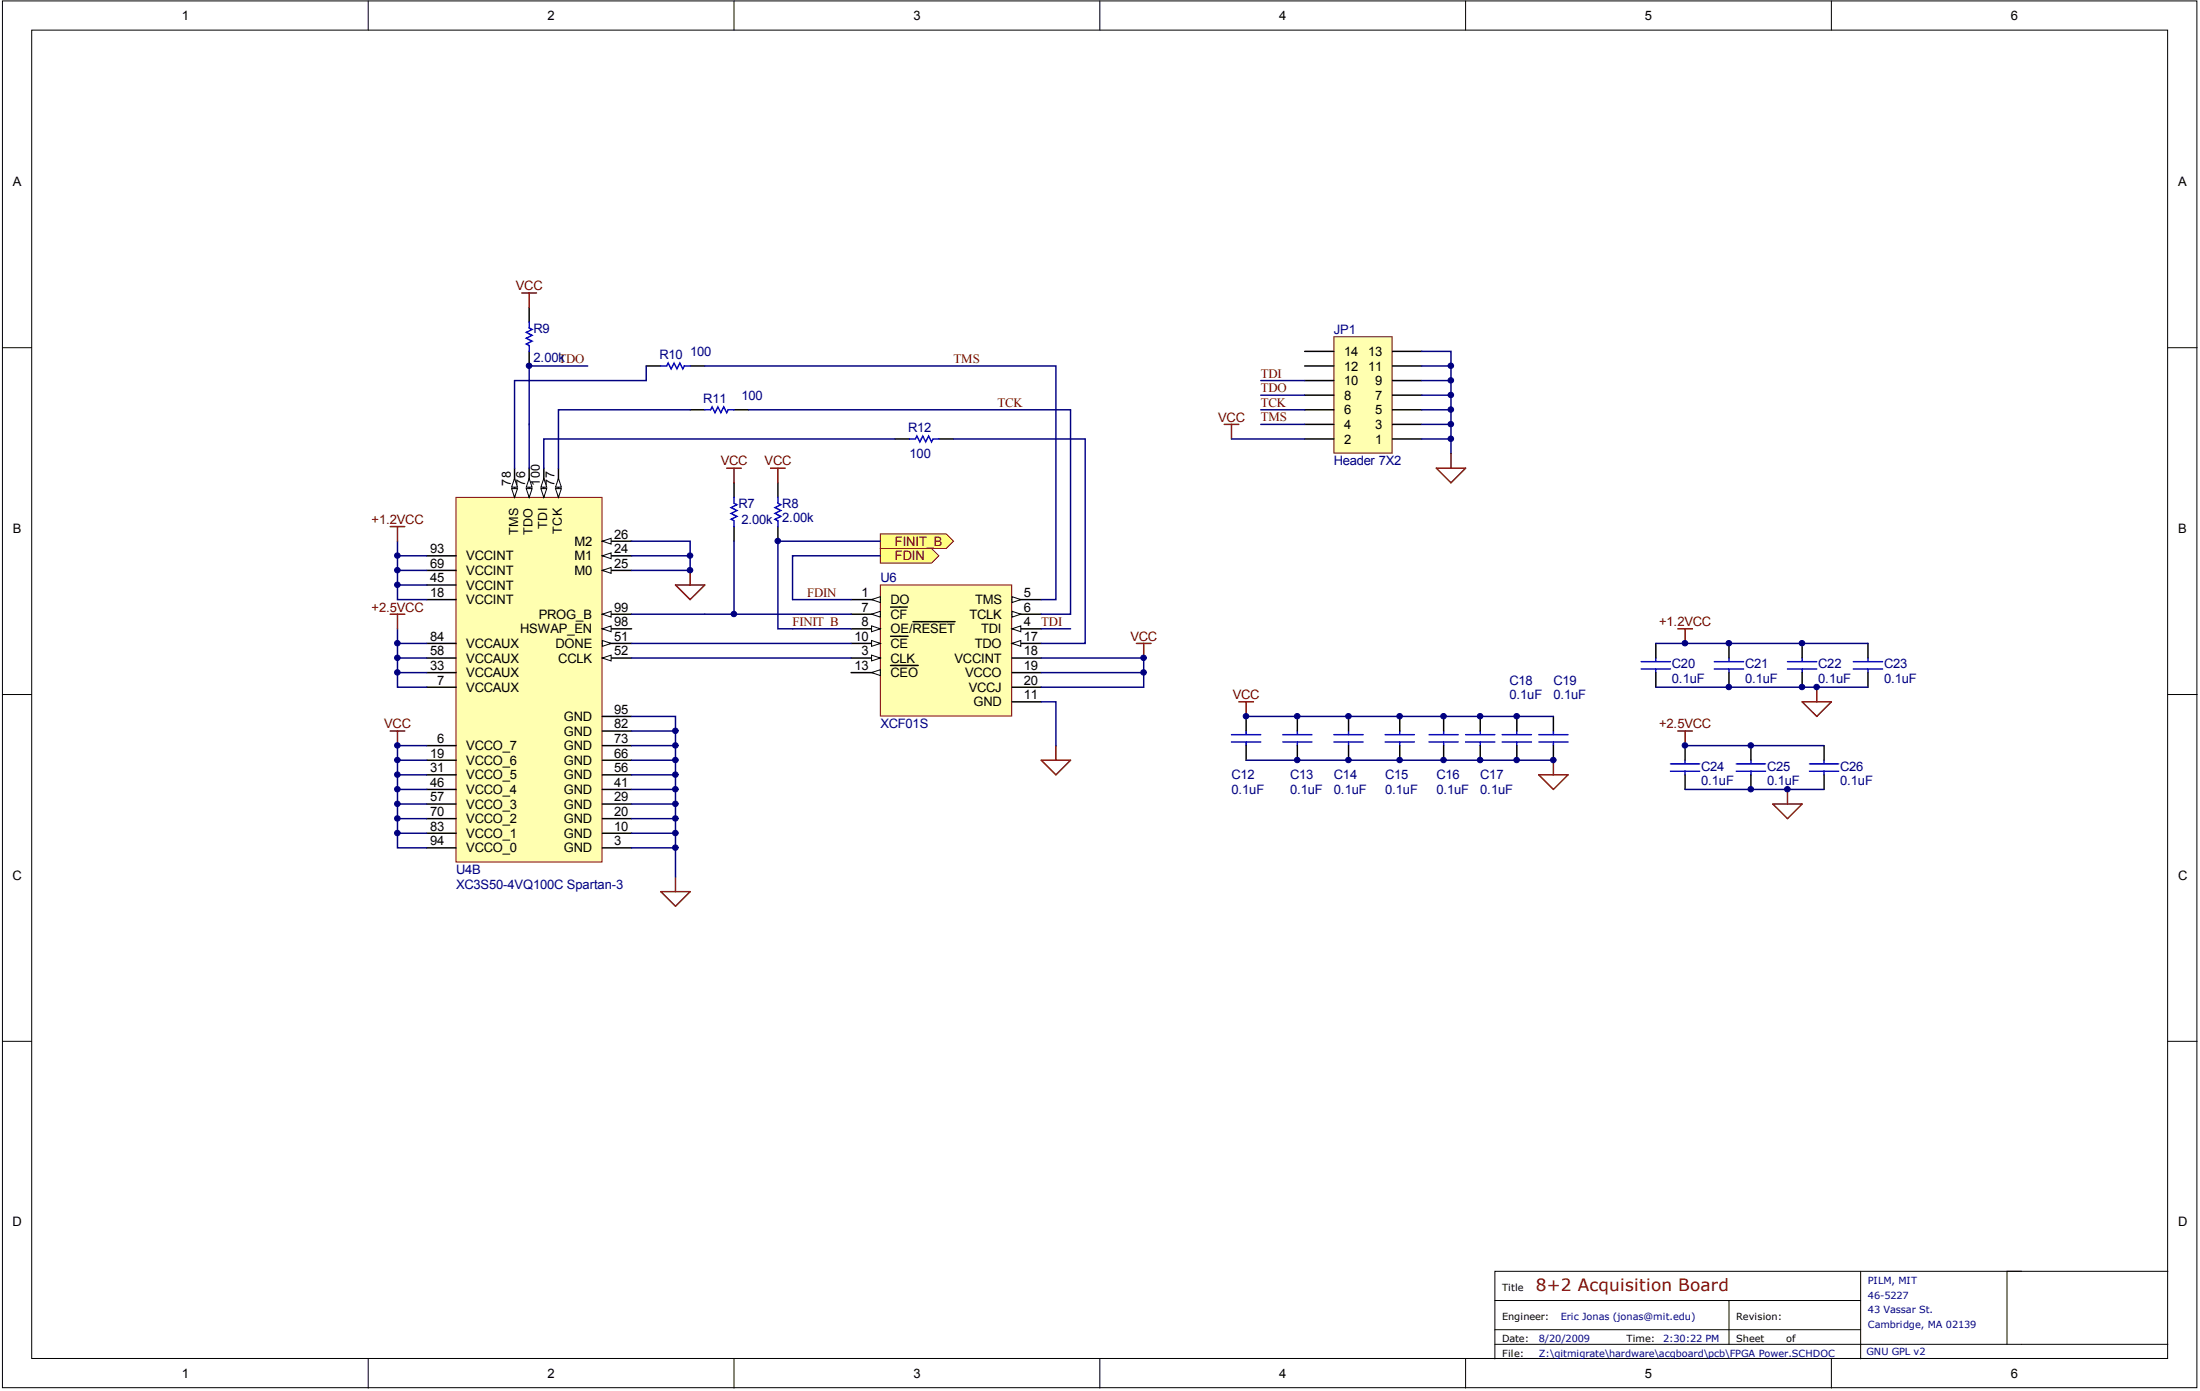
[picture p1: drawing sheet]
<svg xmlns="http://www.w3.org/2000/svg" width="275mm" height="174mm" viewBox="0 0 275 174" stroke-linecap="round" stroke-linejoin="round" font-family="sans-serif">
<g fill="#fff" stroke="#000" stroke-width=".13">
<path d="M.3 .1h274.5v173.4h-274.5z"/>
<path d="M4 3.8h267.1v166.1h-267.1z"/>
</g>
<g fill="none" stroke="#000" stroke-width=".13">
<path d="M46.1 .1v3.7M91.8 .1v3.7M137.6 .1v3.7M183.3 .1v3.7M229.1 .1v3.7M.3 43.5h3.7M271.2 43.5h3.6M.3 86.8h3.7M271.2 86.8h3.6M.3 130.2h3.7M271.2 130.2h3.6M232.7 159v10.9"/>
<path d="M252.9 159h-65.9v10.9M271.2 159h-20.2v9.1M46.1 169.9v3.7M91.8 169.9v3.7M137.6 169.9v3.7M183.3 169.9v3.7M187 162.6h45.7M187 168.1h84.2M187 166.3h45.7M216.3 162.6v5.5M229.1 169.9v3.7"/>
</g>
<path d="M82.7 111.5h3.6l-1.8 1.8zM84.5 109.7v1.8" fill="none" stroke="#800000" stroke-width=".18"/>
<path d="M57 62.2h18.3v45.6h-18.3z" fill="#ffffb0" stroke="#800000" stroke-width=".13"/>
<g fill="none" stroke="#000" stroke-width=".18">
<path d="M53.4 75h3.6M53.4 73.1h3.6M53.4 71.3h3.6M53.4 69.5h3.6M53.4 98.7h3.6M53.4 96.9h3.6M53.4 95.1h3.6M53.4 93.2h3.6M53.4 85.9h3.6M53.4 84.1h3.6M53.4 82.3h3.6M53.4 80.4h3.6"/>
<path d="M75.3 98.7h3.7M75.3 96.9h3.7M75.3 95.1h3.7M75.3 93.2h3.7M75.3 91.4h3.7M75.3 89.6h3.7M75.3 82.3h3.7M53.4 106h3.6M53.4 104.2h3.6M53.4 102.4h3.6M53.4 100.5h3.6M75.3 106h3.7"/>
<path d="M75.3 104.2h3.7M75.3 102.4h3.7M75.3 100.5h3.7"/>
</g>
<path d="M75.3 82.3l1.1-.4v.7z" fill="#fff" stroke="#000" stroke-width=".13"/>
<path d="M75.3 80.4h3.7" fill="none" stroke="#000" stroke-width=".18"/>
<path d="M75.3 80.1l1.1 .3-1.1 .4z" fill="#fff" stroke="#000" stroke-width=".13"/>
<path d="M75.3 78.6h3.7" fill="none" stroke="#000" stroke-width=".18"/>
<path d="M75.3 78.6l1.1-.3v.7z" fill="#fff" stroke="#000" stroke-width=".13"/>
<path d="M75.3 71.3h3.7" fill="none" stroke="#000" stroke-width=".18"/>
<path d="M75.3 71.3l1.1-.3v.7z" fill="#fff" stroke="#000" stroke-width=".13"/>
<path d="M75.3 69.5h3.7" fill="none" stroke="#000" stroke-width=".18"/>
<path d="M75.3 69.5l1.1-.4v.8z" fill="#fff" stroke="#000" stroke-width=".13"/>
<path d="M75.3 67.7h3.7" fill="none" stroke="#000" stroke-width=".18"/>
<path d="M75.3 67.7l1.1-.4v.7z" fill="#fff" stroke="#000" stroke-width=".13"/>
<path d="M75.3 76.8h3.7" fill="none" stroke="#000" stroke-width=".18"/>
<path d="M75.3 76.8l1.1-.4v.8z" fill="#fff" stroke="#000" stroke-width=".13"/>
<path d="M69.8 58.5v3.7" fill="none" stroke="#000" stroke-width=".18"/>
<g fill="#fff" stroke="#000" stroke-width=".13">
<path d="M69.5 61.1h.7l-.4 1.1z"/>
<path d="M69.8 59.8l.4 1.1h-.7z"/>
</g>
<path d="M68 58.5v3.7" fill="none" stroke="#000" stroke-width=".18"/>
<g fill="#fff" stroke="#000" stroke-width=".13">
<path d="M67.7 61.1h.7l-.4 1.1z"/>
<path d="M68 59.8l.4 1.1h-.7z"/>
</g>
<path d="M66.2 58.5v3.7" fill="none" stroke="#000" stroke-width=".18"/>
<g fill="#fff" stroke="#000" stroke-width=".13">
<path d="M65.8 61.1h.8l-.4 1.1z"/>
<path d="M66.2 59.8l.4 1.1h-.8z"/>
</g>
<path d="M64.4 58.5v3.7" fill="none" stroke="#000" stroke-width=".18"/>
<g fill="#fff" stroke="#000" stroke-width=".13">
<path d="M64 61.1h.7l-.3 1.1z"/>
<path d="M64.4 59.8l.3 1.1h-.7z"/>
</g>
<g fill="none" stroke="#000080" stroke-width=".18">
<path d="M49.7 67.7v7.3h3.7M49.7 78.6v7.3h3.7M49.7 69.5h3.7M49.7 71.3h3.7M49.7 73.1h3.7M49.7 98.7h3.7M49.7 96.9h3.7M49.7 95.1h3.7M49.7 80.4h3.7M49.7 82.3h3.7M49.7 84.1h3.7M53.4 93.2h-3.7v12.8h3.7"/>
<path d="M79 89.6h5.5v20.1M79 98.7h5.5M79 96.9h5.5M79 95.1h5.5M79 93.2h5.5M79 91.4h5.5M49.7 104.2h3.7M49.7 102.4h3.7M49.7 100.5h3.7M79 106h5.5M79 104.2h5.5M79 102.4h5.5"/>
<path d="M79 100.5h5.5"/>
</g>
<path d="M48.8 76.8h1.8M48.8 65.8h1.8M49.7 65.8v1.9M49.7 76.8v1.8M48.8 91.4h1.8M49.7 91.4v1.8" fill="none" stroke="#800000" stroke-width=".18"/>
<path d="M110.1 73.1h16.4v16.4h-16.4z" fill="#ffffb0" stroke="#800000" stroke-width=".13"/>
<path d="M106.4 75h3.7" fill="none" stroke="#000" stroke-width=".18"/>
<path d="M109 75l1.1-.4v.7z" fill="#fff" stroke="#000" stroke-width=".13"/>
<path d="M106.4 82.3h3.7" fill="none" stroke="#000" stroke-width=".18"/>
<path d="M109 81.9l1.1 .4-1.1 .3z" fill="#fff" stroke="#000" stroke-width=".13"/>
<path d="M106.4 78.6h3.7" fill="none" stroke="#000" stroke-width=".18"/>
<path d="M109 78.3l1.1 .3-1.1 .4z" fill="#fff" stroke="#000" stroke-width=".13"/>
<path d="M114.2 77.7h5.3M106.4 80.4h3.7" fill="none" stroke="#000" stroke-width=".18"/>
<path d="M109 80.1l1.1 .3-1.1 .4z" fill="#fff" stroke="#000" stroke-width=".13"/>
<path d="M106.4 76.8h3.7M111.4 79.6h2.2" fill="none" stroke="#000" stroke-width=".18"/>
<path d="M109 76.8l1.1-.4v.8z" fill="#fff" stroke="#000" stroke-width=".13"/>
<path d="M111.4 75.9h2.1M106.4 84.1h3.7" fill="none" stroke="#000" stroke-width=".18"/>
<path d="M109 84.1l1.1-.4v.8z" fill="#fff" stroke="#000" stroke-width=".13"/>
<path d="M126.6 75h3.6M111.4 83.2h3.4" fill="none" stroke="#000" stroke-width=".18"/>
<path d="M126.6 74.6l1.1 .4-1.1 .3z" fill="#fff" stroke="#000" stroke-width=".13"/>
<path d="M126.6 76.8h3.6" fill="none" stroke="#000" stroke-width=".18"/>
<path d="M126.6 76.4l1.1 .4-1.1 .4z" fill="#fff" stroke="#000" stroke-width=".13"/>
<path d="M126.6 78.6h3.6" fill="none" stroke="#000" stroke-width=".18"/>
<path d="M126.6 78.6l1.1-.3v.7z" fill="#fff" stroke="#000" stroke-width=".13"/>
<path d="M126.6 80.4h3.6" fill="none" stroke="#000" stroke-width=".18"/>
<path d="M126.6 80.4l1.1-.3v.7z" fill="#fff" stroke="#000" stroke-width=".13"/>
<path d="M91.8 60.4v1.8M91.8 65.8v1.9M97.3 60.4v1.8M97.3 65.8v1.9M126.6 82.3h3.6M126.6 84.1h3.6M126.6 85.9h3.6M126.6 87.8h3.6" fill="none" stroke="#000" stroke-width=".18"/>
<path d="M90.9 58.5h1.8M91.8 58.5v1.9M96.4 58.5h1.8M97.3 58.5v1.9M84.5 73.1h3.6l-1.8 1.9zM86.3 71.3v1.8M130.2 95.1h3.7l-1.8 1.8zM132.1 93.2v1.9M142.1 80.4h1.9M143 80.4v1.9" fill="none" stroke="#800000" stroke-width=".18"/>
<path d="M79 67.7h7.3v3.6h-7.3M79 76.8h27.4M79 69.5h7.3M91.8 67.7v9.1M99.1 75h7.3M99.1 78.6h7.3M79 80.4h27.4M79 82.3h27.4M130.2 87.8h1.9v5.4" fill="none" stroke="#000080" stroke-width=".18"/>
<path d="M91.8 62.2v.7l.4 .2-.8 .4 .8 .3-.8 .4 .8 .4-.8 .3 .4 .2v.7M97.3 62.2v.7l.4 .2-.8 .4 .8 .3-.8 .4 .8 .4-.8 .3 .4 .2v.7" fill="none" stroke="#00f" stroke-width=".18"/>
<path d="M166.8 42.1h7.3v14.6h-7.3z" fill="#ffffb0" stroke="#800000" stroke-width=".13"/>
<g fill="none" stroke="#000" stroke-width=".18">
<path d="M66.2 38.5v1.8M66.2 43.9v1.9M80.8 45.8h1.9M86.3 51.2h1.8M86.3 45.8h1.8M91.8 51.2h1.8M111.9 54.9h1.9M117.4 54.9h1.9M163.2 54.9h3.6M163.2 53.1h3.6M163.2 51.2h3.6M163.2 49.4h3.6"/>
<path d="M163.2 47.6h3.6M163.2 45.8h3.6M163.2 43.9h3.6M174.2 54.9h3.6M174.2 53.1h3.6M174.2 51.2h3.6M174.2 49.4h3.6M174.2 47.6h3.6M174.2 45.8h3.6M174.2 43.9h3.6M155.9 89.6v1.8M155.9 93.2v1.9"/>
<path d="M162.3 89.6v1.8M162.3 93.2v1.9M168.7 89.6v1.8M168.7 93.2v1.9M175.1 89.6v1.8M175.1 93.2v1.9M180.6 89.6v1.8M180.6 93.2v1.9M185.1 89.6v1.8M185.1 93.2v1.9M189.7 89.6v1.8M189.7 93.2v1.9"/>
<path d="M194.3 89.6v1.8M194.3 93.2v1.9M207.1 80.4v1.9M207.1 84.1v1.8M210.8 93.2v1.9M210.8 96.9v1.8M216.3 80.4v1.9M216.3 84.1v1.8M219 93.2v1.9M219 96.9v1.8M225.4 80.4v1.9M225.4 84.1v1.8"/>
<path d="M228.1 93.2v1.9M228.1 96.9v1.8M233.6 80.4v1.9M233.6 84.1v1.8"/>
</g>
<g fill="none" stroke="#000080" stroke-width=".18">
<path d="M73.5 45.8h-7.3v12.7M80.8 45.8v1.8h-16.4v10.9M86.3 51.2h-16.5v7.3M88.1 45.8h44v29.2h-1.9M93.6 51.2h40.3v25.6h-3.7M111.9 54.9h-43.9v3.6M119.3 54.9h16.4v25.5h-5.5M157.7 53.1h5.5M157.7 51.2h5.5M157.7 49.4h5.5M157.7 47.6h5.5M177.8 43.9h3.7v12.8"/>
<path d="M177.8 54.9h3.7M177.8 53.1h3.7M177.8 51.2h3.7M177.8 49.4h3.7M177.8 47.6h3.7M177.8 45.8h3.7M130.2 78.6h3.7M143 84.1v1.8h-12.8M155.9 95.1h38.4M155.9 89.6h38.4"/>
</g>
<g fill="none" stroke="#800000" stroke-width=".18">
<path d="M65.3 36.6h1.8M66.2 36.6v1.9M153.1 53.1h1.8M154 53.1v1.8M179.7 58.5h3.6l-1.8 1.9zM181.5 56.7v1.8M209.8 78.6h1.9M210.8 78.6v1.8M154.9 87.8h1.9M155.9 87.8v1.8M192.5 96.9h3.6l-1.8 1.8zM194.3 95.1v1.8"/>
<path d="M209.8 91.4h1.9M210.8 91.4v1.8M223.6 98.7v1.8M225.4 87.8h3.7l-1.9 1.8zM227.2 85.9v1.9M221.7 100.5h3.7l-1.8 1.9z"/>
</g>
<g fill="none" stroke="#00f" stroke-width=".18">
<path d="M66.2 40.3v.7l.4 .2-.8 .4 .8 .3-.8 .4 .8 .4-.8 .3 .4 .2v.7M82.7 45.8h.7l.2-.4 .3 .7 .4-.7 .4 .7 .3-.7 .4 .7 .2-.3h.7M88.1 51.2h.8l.2-.3 .3 .7 .4-.7 .4 .7 .3-.7 .4 .7 .2-.4h.7M113.8 54.9h.7l.2-.4 .3 .8 .4-.8 .4 .8 .3-.8 .4 .8 .2-.4h.7M154 91.9h3.7M154 92.8h3.7M155.9 91.4v.5M155.9 92.8v.4M160.4 91.9h3.7M160.4 92.8h3.7M162.3 91.4v.5M162.3 92.8v.4"/>
<path d="M166.8 91.9h3.7M166.8 92.8h3.7M168.7 91.4v.5M168.7 92.8v.4M173.2 91.9h3.7M173.2 92.8h3.7M175.1 91.4v.5M175.1 92.8v.4M178.7 91.9h3.7M178.7 92.8h3.7M180.6 91.4v.5M180.6 92.8v.4"/>
<path d="M183.3 91.9h3.7M183.3 92.8h3.7M185.1 91.4v.5M185.1 92.8v.4M187.9 91.9h3.6M187.9 92.8h3.6M189.7 91.4v.5M189.7 92.8v.4M192.5 91.9h3.6M192.5 92.8h3.6M194.3 91.4v.5M194.3 92.8v.4"/>
<path d="M205.3 82.7h3.6M205.3 83.6h3.6M207.1 82.3v.4M207.1 83.6v.5M208.9 95.5h3.7M208.9 96.4h3.7M210.8 95.1v.4M210.8 96.4v.5M214.4 82.7h3.7M214.4 83.6h3.7M216.3 82.3v.4M216.3 83.6v.5"/>
<path d="M217.2 95.5h3.6M217.2 96.4h3.6M219 95.1v.4M219 96.4v.5M223.6 82.7h3.6M223.6 83.6h3.6M225.4 82.3v.4M225.4 83.6v.5M226.3 95.5h3.7M226.3 96.4h3.7M228.1 95.1v.4M228.1 96.4v.5"/>
<path d="M231.8 82.7h3.7M231.8 83.6h3.7M233.6 82.3v.4M233.6 83.6v.5"/>
</g>
<g fill="#ffff80" stroke="#800000" stroke-width=".13">
<path d="M110.1 68.6h6.4l.9 .9-.9 .9h-6.4z" fill-rule="evenodd"/>
<path d="M110.1 66.8h8.2l1 .9-1 .9h-8.2z" fill-rule="evenodd"/>
</g>
<path d="M154 54.9h9.2M110.1 69.5h-11v5.5M110.1 67.7h-12.8v10.9h1.8M130.2 82.3h12.8v1.8h-12.8M207.1 80.4h26.5M207.1 85.9h26.5M210.8 93.2h17.3M210.8 98.7h17.3" fill="none" stroke="#000080" stroke-width=".18"/>
<g fill="#000080" stroke="#000080" stroke-width=".13">
<circle cx="49.7" cy="104.2" r=".34"/>
<circle cx="49.7" cy="102.3" r=".34"/>
<circle cx="49.7" cy="100.5" r=".34"/>
<circle cx="49.7" cy="98.7" r=".34"/>
<circle cx="49.7" cy="96.9" r=".34"/>
<circle cx="49.7" cy="95" r=".34"/>
<circle cx="49.7" cy="93.2" r=".34"/>
<circle cx="49.7" cy="84.1" r=".34"/>
<circle cx="49.7" cy="82.2" r=".34"/>
<circle cx="49.7" cy="80.4" r=".34"/>
<circle cx="49.7" cy="73.1" r=".34"/>
<circle cx="49.7" cy="71.3" r=".34"/>
<circle cx="49.7" cy="69.5" r=".34"/>
<circle cx="66.2" cy="45.7" r=".34"/>
<circle cx="84.5" cy="106" r=".34"/>
<circle cx="84.5" cy="104.2" r=".34"/>
<circle cx="84.5" cy="102.3" r=".34"/>
<circle cx="84.5" cy="100.5" r=".34"/>
<circle cx="84.5" cy="98.7" r=".34"/>
<circle cx="84.5" cy="96.9" r=".34"/>
<circle cx="84.5" cy="95" r=".34"/>
<circle cx="84.5" cy="93.2" r=".34"/>
<circle cx="84.5" cy="91.4" r=".34"/>
<circle cx="86.3" cy="71.3" r=".34"/>
<circle cx="86.3" cy="69.5" r=".34"/>
<circle cx="91.8" cy="76.8" r=".34"/>
<circle cx="97.3" cy="67.6" r=".34"/>
<circle cx="143" cy="84.1" r=".34"/>
<circle cx="143" cy="82.2" r=".34"/>
<circle cx="155.8" cy="89.5" r=".34"/>
<circle cx="162.3" cy="95" r=".34"/>
<circle cx="162.3" cy="89.5" r=".34"/>
<circle cx="168.7" cy="95" r=".34"/>
<circle cx="168.7" cy="89.5" r=".34"/>
<circle cx="175.1" cy="95" r=".34"/>
<circle cx="175.1" cy="89.5" r=".34"/>
<circle cx="180.6" cy="95" r=".34"/>
<circle cx="180.6" cy="89.5" r=".34"/>
<circle cx="181.5" cy="54.9" r=".34"/>
<circle cx="181.5" cy="53" r=".34"/>
<circle cx="181.5" cy="51.2" r=".34"/>
<circle cx="181.5" cy="49.4" r=".34"/>
<circle cx="181.5" cy="47.6" r=".34"/>
<circle cx="181.5" cy="45.7" r=".34"/>
<circle cx="185.1" cy="95" r=".34"/>
<circle cx="185.1" cy="89.5" r=".34"/>
<circle cx="189.7" cy="95" r=".34"/>
<circle cx="189.7" cy="89.5" r=".34"/>
<circle cx="194.3" cy="95" r=".34"/>
<circle cx="210.7" cy="93.2" r=".34"/>
<circle cx="210.7" cy="80.4" r=".34"/>
<circle cx="216.2" cy="85.9" r=".34"/>
<circle cx="216.2" cy="80.4" r=".34"/>
<circle cx="219" cy="98.7" r=".34"/>
<circle cx="219" cy="93.2" r=".34"/>
<circle cx="223.6" cy="98.7" r=".34"/>
<circle cx="225.4" cy="85.9" r=".34"/>
<circle cx="225.4" cy="80.4" r=".34"/>
<circle cx="227.2" cy="85.9" r=".34"/>
</g>
<text font-size="2.1" fill="#800000" x="192.1" y="161.4">8+2 Acquisition Board</text>
<g font-size="1.6">
<text x="22.7" y="2.5">1</text>
<text x="68.5" y="2.5">2</text>
<text x="114.2" y="2.5">3</text>
<text x="160" y="2.5">4</text>
<text x="205.7" y="2.5">5</text>
<text x="251.5" y="2.5">6</text>
<text x="1.6" y="23.3">A</text>
<text x="272.5" y="23.3">A</text>
<text x="168.1" y="46.3">12</text>
<text x="168.1" y="44.5">14</text>
<text x="171.1" y="46.3">11</text>
<text x="171.1" y="44.5">13</text>
<text x="168.1" y="53.6">4</text>
<text x="168.1" y="51.8">6</text>
<text x="168.1" y="50">8</text>
<text x="168.1" y="48.2">10</text>
<text x="172" y="53.6">3</text>
<text x="172" y="51.8">5</text>
<text x="172" y="50">7</text>
<text x="172" y="48.2">9</text>
<text x="168.1" y="55.5">2</text>
<text x="172" y="55.5">1</text>
<text x="63.9" y="60.7" transform="rotate(-90 63.9 60.7)">78</text>
<text x="65.7" y="60.7" transform="rotate(-90 65.7 60.7)">76</text>
<text x="67.5" y="60.7" transform="rotate(-90 67.5 60.7)">100</text>
<text x="69.4" y="60.7" transform="rotate(-90 69.4 60.7)">77</text>
<text x="1.6" y="66.6">B</text>
<text x="53.8" y="71">69</text>
<text x="53.8" y="69.2">93</text>
<text x="58.3" y="71.9">VCCINT</text>
<text x="58.3" y="70.1">VCCINT</text>
<text x="64.8" y="66.9" transform="rotate(-90 64.8 66.9)">TMS</text>
<text x="66.6" y="66.9" transform="rotate(-90 66.6 66.9)">TDO</text>
<text x="68.5" y="66.1" transform="rotate(-90 68.5 66.1)">TDI</text>
<text x="70.3" y="66.8" transform="rotate(-90 70.3 66.8)">TCK</text>
<text x="71.9" y="71.9">M0</text>
<text x="71.9" y="70.1">M1</text>
<text x="71.9" y="68.2">M2</text>
<text x="76.8" y="71">25</text>
<text x="76.8" y="69.2">24</text>
<text x="76.8" y="67.3">26</text>
<text x="272.5" y="66.6">B</text>
<text x="53.8" y="74.6">18</text>
<text x="53.8" y="72.8">45</text>
<text x="58.3" y="75.5">VCCINT</text>
<text x="58.3" y="73.7">VCCINT</text>
<text x="67.4" y="77.4">PROG_B</text>
<text x="76.8" y="76.5">99</text>
<text x="107.8" y="74.6">1</text>
<text x="107.8" y="76.5">7</text>
<text x="111.4" y="75.5">DO</text>
<text x="111.4" y="77.4">CF</text>
<text x="121.3" y="77.4">TCLK</text>
<text x="122" y="75.5">TMS</text>
<text x="128" y="74.6">5</text>
<text x="128" y="76.5">6</text>
<text x="53.8" y="83.8">33</text>
<text x="53.8" y="81.9">58</text>
<text x="53.8" y="80.1">84</text>
<text x="58.3" y="82.8">VCCAUX</text>
<text x="58.3" y="81">VCCAUX</text>
<text x="65.1" y="79.2">HSWAP_EN</text>
<text x="69.5" y="81">DONE</text>
<text x="69.8" y="82.8">CCLK</text>
<text x="76.8" y="81.9">52</text>
<text x="76.8" y="80.1">51</text>
<text x="76.8" y="78.3">98</text>
<text x="106.9" y="80.1">10</text>
<text x="106.9" y="83.8">13</text>
<text x="107.8" y="81.9">3</text>
<text x="107.8" y="78.3">8</text>
<text x="111.4" y="82.8">CLK</text>
<text x="111.4" y="79.2">OE/RESET</text>
<text x="111.4" y="81">CE</text>
<text x="119.4" y="82.8">VCCINT</text>
<text x="121.9" y="81">TDO</text>
<text x="122.7" y="79.2">TDI</text>
<text x="128" y="78.3">4</text>
<text x="128" y="80.1">17</text>
<text x="128" y="81.9">18</text>
<text x="128" y="83.8">19</text>
<text x="54.7" y="85.6">7</text>
<text x="58.3" y="86.5">VCCAUX</text>
<text x="58.3" y="84.7">VCCAUX</text>
<text x="76.8" y="89.2">95</text>
<text x="111.4" y="84.7">CEO</text>
<text x="120.7" y="84.7">VCCO</text>
<text x="121.2" y="86.5">VCCJ</text>
<text x="121.7" y="88.3">GND</text>
<text x="128" y="85.6">20</text>
<text x="128" y="87.4">11</text>
<text x="53.8" y="94.7">19</text>
<text x="54.7" y="92.9">6</text>
<text x="58.3" y="95.6">VCCO_6</text>
<text x="58.3" y="93.8">VCCO_7</text>
<text x="70.5" y="95.6">GND</text>
<text x="70.5" y="93.8">GND</text>
<text x="70.5" y="92">GND</text>
<text x="70.5" y="90.2">GND</text>
<text x="76.8" y="94.7">66</text>
<text x="76.8" y="92.9">73</text>
<text x="76.8" y="91.1">82</text>
<text x="53.8" y="100.2">57</text>
<text x="53.8" y="98.4">46</text>
<text x="53.8" y="96.5">31</text>
<text x="58.3" y="101.1">VCCO_3</text>
<text x="58.3" y="99.3">VCCO_4</text>
<text x="58.3" y="97.5">VCCO_5</text>
<text x="70.5" y="101.1">GND</text>
<text x="70.5" y="99.3">GND</text>
<text x="70.5" y="97.5">GND</text>
<text x="76.8" y="100.2">29</text>
<text x="76.8" y="98.4">41</text>
<text x="76.8" y="96.5">56</text>
<text x="53.8" y="105.7">94</text>
<text x="53.8" y="103.8">83</text>
<text x="53.8" y="102">70</text>
<text x="58.3" y="106.6">VCCO_0</text>
<text x="58.3" y="104.8">VCCO_1</text>
<text x="58.3" y="102.9">VCCO_2</text>
<text x="70.5" y="106.6">GND</text>
<text x="70.5" y="104.8">GND</text>
<text x="70.5" y="102.9">GND</text>
<text x="76.8" y="105.7">3</text>
<text x="76.8" y="103.8">10</text>
<text x="76.8" y="102">20</text>
<text x="1.6" y="110">C</text>
<text x="272.4" y="110">C</text>
<text x="1.6" y="153.3">D</text>
<text x="272.4" y="153.3">D</text>
<text x="22.7" y="172.3">1</text>
<text x="68.5" y="172.3">2</text>
<text x="114.2" y="172.3">3</text>
<text x="160" y="172.3">4</text>
<text x="205.7" y="172.3">5</text>
<text x="251.5" y="172.3">6</text>
</g>
<g font-size="1.6" fill="#800000">
<text x="64.5" y="36.3">VCC</text>
<text x="69.8" y="45.4">TDO</text>
<text x="119.3" y="45.4">TMS</text>
<text x="157.7" y="47.2">TDI</text>
<text x="124.7" y="50.9">TCK</text>
<text x="152.4" y="52.7">VCC</text>
<text x="157.7" y="49">TDO</text>
<text x="157.7" y="50.9">TCK</text>
<text x="157.7" y="52.7">TMS</text>
<text x="90.1" y="58.2">VCC</text>
<text x="95.6" y="58.2">VCC</text>
<text x="46.5" y="65.5">+1.2VCC</text>
<text x="111.9" y="70.1">FDIN</text>
<text x="111.9" y="68.2">FINIT_B</text>
<text x="46.5" y="76.5">+2.5VCC</text>
<text x="101" y="74.6">FDIN</text>
<text x="99.1" y="78.2">FINIT_B</text>
<text x="130.2" y="78.2">TDI</text>
<text x="141.4" y="80.1">VCC</text>
<text x="207.5" y="78.3">+1.2VCC</text>
<text x="154.2" y="87.4">VCC</text>
<text x="48.1" y="91.1">VCC</text>
<text x="207.5" y="91.1">+2.5VCC</text>
</g>
<g font-size="1.6" fill="#000080">
<text x="66.7" y="41.6">R9</text>
<text x="166.8" y="41.8">JP1</text>
<text x="66.7" y="45.2">2.00k</text>
<text x="82.5" y="44.9">R10</text>
<text x="86.3" y="44.5">100</text>
<text x="88" y="50.4">R11</text>
<text x="92.7" y="50">100</text>
<text x="113.6" y="54">R12</text>
<text x="113.8" y="57.3">100</text>
<text x="166.8" y="58.2">Header 7X2</text>
<text x="92.4" y="63.5">R7</text>
<text x="92.7" y="65.5">2.00k</text>
<text x="97.8" y="65.3">2.00k</text>
<text x="97.8" y="63.5">R8</text>
<text x="110.1" y="72.8">U6</text>
<text x="209.1" y="83.6">C20</text>
<text x="218.3" y="83.6">C21</text>
<text x="227.4" y="83.6">C22</text>
<text x="235.7" y="83.6">C23</text>
<text x="188.8" y="87.4">0.1uF</text>
<text x="188.8" y="85.6">C18</text>
<text x="194.3" y="87.4">0.1uF</text>
<text x="194.3" y="85.6">C19</text>
<text x="209.1" y="85.4">0.1uF</text>
<text x="218.3" y="85.4">0.1uF</text>
<text x="227.4" y="85.4">0.1uF</text>
<text x="235.7" y="85.4">0.1uF</text>
<text x="110.1" y="91.1">XCF01S</text>
<text x="154" y="99.3">0.1uF</text>
<text x="154" y="97.5">C12</text>
<text x="161.4" y="99.3">0.1uF</text>
<text x="161.4" y="97.5">C13</text>
<text x="166.8" y="99.3">0.1uF</text>
<text x="166.8" y="97.5">C14</text>
<text x="173.2" y="99.3">0.1uF</text>
<text x="173.2" y="97.5">C15</text>
<text x="179.7" y="99.3">0.1uF</text>
<text x="179.7" y="97.5">C16</text>
<text x="185.1" y="99.3">0.1uF</text>
<text x="185.1" y="97.5">C17</text>
<text x="212.8" y="98.2">0.1uF</text>
<text x="212.8" y="96.4">C24</text>
<text x="221" y="98.2">0.1uF</text>
<text x="221" y="96.4">C25</text>
<text x="230.2" y="98.2">0.1uF</text>
<text x="230.2" y="96.4">C26</text>
<text x="57" y="109.3">U4B</text>
<text x="57" y="111.1">XC3S50-4VQ100C Spartan-3</text>
</g>
<g font-size="1.2">
<text x="187.9" y="161.4">Title</text>
<text x="187.9" y="165.1">Engineer:</text>
<text x="187.9" y="167.8">Date:</text>
<text x="203.4" y="167.8">Time:</text>
<text x="217.2" y="165.1">Revision:</text>
<text x="217.2" y="167.8">Sheet</text>
<text x="223.4" y="167.8">of</text>
<text x="187.9" y="169.7">File:</text>
</g>
<g font-size="1.2" fill="#000080">
<text x="233.6" y="160.5">PILM, MIT</text>
<text x="192.5" y="167.8">8/20/2009</text>
<text x="195.2" y="165.1">Eric Jonas (jonas@mit.edu)</text>
<text x="208" y="167.8">2:30:22 PM</text>
<text x="233.6" y="162.4">46-5227</text>
<text x="233.6" y="164.2">43 Vassar St.</text>
<text x="233.6" y="166">Cambridge, MA 02139</text>
<text x="192.5" y="169.7">Z:\gitmigrate\hardware\acqboard\pcb\FPGA Power.SCHDOC</text>
<text x="233.5" y="169.5">GNU GPL v2</text>
</g>
</svg>
